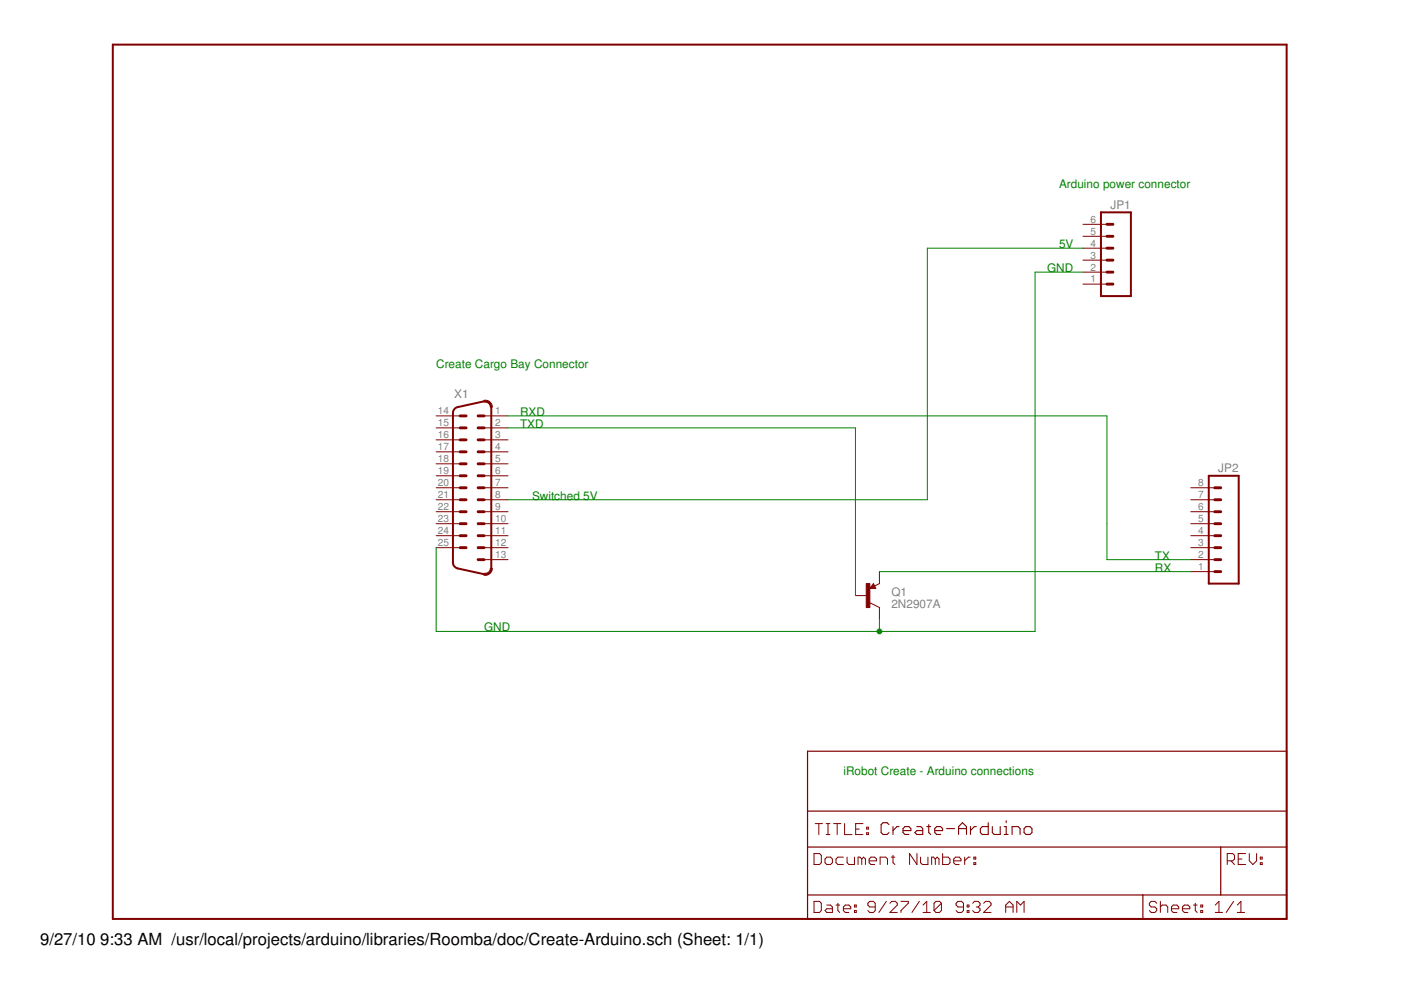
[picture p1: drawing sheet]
<svg xmlns="http://www.w3.org/2000/svg" width="297mm" height="210mm" viewBox="0 0 297 210" stroke-linecap="round" stroke-linejoin="round" font-family="sans-serif">
<g fill="#800000" stroke="#800000" stroke-width=".42">
<path d="M23.9 9.5h248.9z"/>
<path d="M272.8 9.5v185.3z"/>
<path d="M23.9 9.5v185.3z"/>
<path d="M23.9 194.8h248.9z"/>
<path d="M256.3 123.7h6.3z"/>
<path d="M262.6 100.9v22.8z"/>
<path d="M256.3 100.9v22.8z"/>
<path d="M256.3 100.9h6.3z"/>
<path d="M97 120.5l5.6 1.2z"/>
<path d="M96 87.5v31.8z"/>
<path d="M104.2 86.3v34.2z"/>
<path d="M97 86.3l5.6-1.2z"/>
<path d="M233.4 62.8h6.4z"/>
<path d="M239.8 45v17.8z"/>
<path d="M233.4 45v17.8z"/>
<path d="M233.4 45h6.4z"/>
</g>
<g fill="#800000" stroke="#800000" stroke-width=".25">
<path d="M171.2 194.8h71.1z"/>
<path d="M258.8 179.6h14z"/>
<path d="M171.2 189.8v5z"/>
<path d="M171.2 189.8h71.1z"/>
<path d="M171.2 179.6v10.2z"/>
<path d="M272.8 179.6v10.2z"/>
<path d="M242.3 189.8v5z"/>
<path d="M242.3 189.8h16.5z"/>
<path d="M242.3 194.8h30.5z"/>
<path d="M258.8 179.6v10.2z"/>
<path d="M171.2 179.6h87.6z"/>
<path d="M258.8 189.8h14z"/>
<path d="M272.8 189.8v5z"/>
<path d="M171.2 172v7.6z"/>
<path d="M171.2 159.3h101.6z"/>
<path d="M272.8 159.3v12.7z"/>
<path d="M171.2 172h101.6z"/>
<path d="M171.2 159.3v12.7z"/>
<path d="M272.8 172v7.6z"/>
</g>
<g fill="#800000" stroke="#800000" stroke-width=".21">
<path d="M172.6 191.1v2.4z"/>
<path d="M172.6 193.5h1.2z"/>
<path d="M174.1 193.1l-.3 .4z"/>
<path d="M174.1 191.5v1.6z"/>
<path d="M173.8 191.1l.3 .4z"/>
<path d="M172.6 191.1h1.2z"/>
<path d="M175.3 191.9h.8z"/>
<path d="M176.1 191.9l.4 .4z"/>
<path d="M176.5 192.3v1.2z"/>
<path d="M175.3 193.5h1.2z"/>
<path d="M174.9 193.1l.4 .4z"/>
<path d="M174.9 193.1l.4-.4z"/>
<path d="M175.3 192.7h1.2z"/>
<path d="M177.6 191.5v1.6z"/>
<path d="M177.6 193.1l.4 .4z"/>
<path d="M177.2 191.9h.8z"/>
<path d="M179.2 193.5h.8z"/>
<path d="M178.8 193.1l.4 .4z"/>
<path d="M178.8 192.3v.8z"/>
<path d="M178.8 192.3l.4-.4z"/>
<path d="M179.2 191.9h.8z"/>
<path d="M180 191.9l.4 .4z"/>
<path d="M180.4 192.3v.4z"/>
<path d="M178.8 192.7h1.6z"/>
<path d="M181.2 191.9h.3z"/>
<path d="M181.5 191.9v.4z"/>
<path d="M181.2 192.3h.3z"/>
<path d="M181.2 191.9v.4z"/>
<path d="M181.2 193.1h.3z"/>
<path d="M181.5 193.1v.4z"/>
<path d="M181.2 193.5h.3z"/>
<path d="M181.2 193.1v.4z"/>
<path d="M184 193.1l.4 .4z"/>
<path d="M184.4 193.5h.8z"/>
<path d="M185.6 193.1l-.4 .4z"/>
<path d="M185.6 191.5v1.6z"/>
<path d="M185.2 191.1l.4 .4z"/>
<path d="M184.4 191.1h.8z"/>
<path d="M184.4 191.1l-.4 .4z"/>
<path d="M184 191.5v.4z"/>
<path d="M184 191.9l.4 .4z"/>
<path d="M184.4 192.3h1.2z"/>
<path d="M187.9 191.1l-1.6 2.4z"/>
<path d="M188.7 193.5h1.5z"/>
<path d="M188.7 193.5l1.5-1.6z"/>
<path d="M190.2 191.5v.4z"/>
<path d="M189.9 191.1l.3 .4z"/>
<path d="M189.1 191.1h.8z"/>
<path d="M189.1 191.1l-.4 .4z"/>
<path d="M191 191.1h1.6z"/>
<path d="M192.6 191.1v.4z"/>
<path d="M192.6 191.5l-1.6 1.6z"/>
<path d="M191 193.1v.4z"/>
<path d="M194.9 191.1l-1.5 2.4z"/>
<path d="M195.7 191.9l.8-.8z"/>
<path d="M196.5 191.1v2.4z"/>
<path d="M195.7 193.5h1.5z"/>
<path d="M198 191.5v1.6z"/>
<path d="M198.4 191.1l-.4 .4z"/>
<path d="M198.4 191.1h.8z"/>
<path d="M199.2 191.1l.4 .4z"/>
<path d="M199.6 191.5v1.6z"/>
<path d="M199.6 193.1l-.4 .4z"/>
<path d="M198.4 193.5h.8z"/>
<path d="M198 193.1l.4 .4z"/>
<path d="M198 193.1l1.6-1.6z"/>
<path d="M202.7 193.1l.4 .4z"/>
<path d="M203.1 193.5h.8z"/>
<path d="M203.9 193.5l.4-.4z"/>
<path d="M204.3 191.5v1.6z"/>
<path d="M203.9 191.1l.4 .4z"/>
<path d="M203.1 191.1h.8z"/>
<path d="M203.1 191.1l-.4 .4z"/>
<path d="M202.7 191.5v.4z"/>
<path d="M202.7 191.9l.4 .4z"/>
<path d="M203.1 192.3h1.2z"/>
<path d="M205.1 191.9h.3z"/>
<path d="M205.4 191.9v.4z"/>
<path d="M205.1 192.3h.3z"/>
<path d="M205.1 191.9v.4z"/>
<path d="M205.1 193.1h.3z"/>
<path d="M205.4 193.1v.4z"/>
<path d="M205.1 193.5h.3z"/>
<path d="M205.1 193.1v.4z"/>
<path d="M206.6 191.1l-.4 .4z"/>
<path d="M206.6 191.1h.8z"/>
<path d="M207.4 191.1l.4 .4z"/>
<path d="M207.8 191.5v.4z"/>
<path d="M207.8 191.9l-.4 .4z"/>
<path d="M207 192.3h.4z"/>
<path d="M207.4 192.3l.4 .4z"/>
<path d="M207.8 192.7v.4z"/>
<path d="M207.8 193.1l-.4 .4z"/>
<path d="M206.6 193.5h.8z"/>
<path d="M206.2 193.1l.4 .4z"/>
<path d="M208.6 193.5h1.5z"/>
<path d="M208.6 193.5l1.5-1.6z"/>
<path d="M210.1 191.5v.4z"/>
<path d="M209.7 191.1l.4 .4z"/>
<path d="M209 191.1h.7z"/>
<path d="M209 191.1l-.4 .4z"/>
<path d="M213.2 191.9v1.6z"/>
<path d="M213.2 191.9l.8-.8z"/>
<path d="M214 191.1l.8 .8z"/>
<path d="M214.8 191.9v1.6z"/>
<path d="M213.2 192.3h1.6z"/>
<path d="M215.6 191.1v2.4z"/>
<path d="M215.6 191.1l.8 .8z"/>
<path d="M217.1 191.1l-.7 .8z"/>
<path d="M217.1 191.1v2.4z"/>
<path d="M244.9 191.1l.4 .4z"/>
<path d="M244.1 191.1h.8z"/>
<path d="M244.1 191.1l-.4 .4z"/>
<path d="M243.7 191.5v.4z"/>
<path d="M243.7 191.9l.4 .4z"/>
<path d="M244.1 192.3h.8z"/>
<path d="M244.9 192.3l.4 .4z"/>
<path d="M245.3 192.7v.4z"/>
<path d="M245.3 193.1l-.4 .4z"/>
<path d="M244.1 193.5h.8z"/>
<path d="M243.7 193.1l.4 .4z"/>
<path d="M246 191.1v2.4z"/>
<path d="M246 192.3l.4-.4z"/>
<path d="M246.4 191.9h.8z"/>
<path d="M247.2 191.9l.4 .4z"/>
<path d="M247.6 192.3v1.2z"/>
<path d="M248.7 193.5h.8z"/>
<path d="M248.4 193.1l.3 .4z"/>
<path d="M248.4 192.3v.8z"/>
<path d="M248.7 191.9l-.3 .4z"/>
<path d="M248.7 191.9h.8z"/>
<path d="M249.5 191.9l.4 .4z"/>
<path d="M249.9 192.3v.4z"/>
<path d="M248.4 192.7h1.5z"/>
<path d="M251.1 193.5h.8z"/>
<path d="M250.7 193.1l.4 .4z"/>
<path d="M250.7 192.3v.8z"/>
<path d="M251.1 191.9l-.4 .4z"/>
<path d="M251.1 191.9h.8z"/>
<path d="M251.9 191.9l.4 .4z"/>
<path d="M252.3 192.3v.4z"/>
<path d="M250.7 192.7h1.6z"/>
<path d="M253.4 191.5v1.6z"/>
<path d="M253.4 193.1l.4 .4z"/>
<path d="M253 191.9h.8z"/>
<path d="M254.6 191.9h.4z"/>
<path d="M255 191.9v.4z"/>
<path d="M254.6 192.3h.4z"/>
<path d="M254.6 191.9v.4z"/>
<path d="M254.6 193.1h.4z"/>
<path d="M255 193.1v.4z"/>
<path d="M254.6 193.5h.4z"/>
<path d="M254.6 193.1v.4z"/>
<path d="M257.7 191.9l.7-.8z"/>
<path d="M258.4 191.1v2.4z"/>
<path d="M257.7 193.5h1.5z"/>
<path d="M261.6 191.1l-1.6 2.4z"/>
<path d="M263.1 191.1l-.8 .8z"/>
<path d="M263.1 191.1v2.4z"/>
<path d="M262.3 193.5h1.6z"/>
<path d="M260.2 181v2.3z"/>
<path d="M260.2 181h1.2z"/>
<path d="M261.4 181l.3 .4z"/>
<path d="M261.7 181.4v.7z"/>
<path d="M261.7 182.1l-.3 .4z"/>
<path d="M260.2 182.5h1.2z"/>
<path d="M261 182.5l.7 .8z"/>
<path d="M262.5 181h1.6z"/>
<path d="M262.5 181v2.3z"/>
<path d="M262.5 183.3h1.6z"/>
<path d="M262.5 182.1h.8z"/>
<path d="M264.9 181v1.5z"/>
<path d="M264.9 182.5l.7 .8z"/>
<path d="M266.4 182.5l-.8 .8z"/>
<path d="M266.4 181v1.5z"/>
<path d="M267.2 181.7h.4z"/>
<path d="M267.6 181.7v.4z"/>
<path d="M267.2 182.1h.4z"/>
<path d="M267.2 181.7v.4z"/>
<path d="M267.2 182.9h.4z"/>
<path d="M267.6 182.9v.4z"/>
<path d="M267.2 183.3h.4z"/>
<path d="M267.2 182.9v.4z"/>
<path d="M173.6 174.6v2.4z"/>
<path d="M172.8 174.6h1.6z"/>
<path d="M175.2 177h.8z"/>
<path d="M175.6 174.6v2.4z"/>
<path d="M175.2 174.6h.8z"/>
<path d="M177.5 174.6v2.4z"/>
<path d="M176.7 174.6h1.6z"/>
<path d="M179.1 174.6v2.4z"/>
<path d="M179.1 177h1.5z"/>
<path d="M181.4 174.6h1.6z"/>
<path d="M181.4 174.6v2.4z"/>
<path d="M181.4 177h1.6z"/>
<path d="M181.4 175.8h.8z"/>
<path d="M183.7 175.4h.4z"/>
<path d="M184.1 175.4v.4z"/>
<path d="M183.7 175.8h.4z"/>
<path d="M183.7 175.4v.4z"/>
<path d="M183.7 176.6h.4z"/>
<path d="M184.1 176.6v.4z"/>
<path d="M183.7 177h.4z"/>
<path d="M183.7 176.6v.4z"/>
<path d="M172.6 181v2.3z"/>
<path d="M172.6 183.3h1.2z"/>
<path d="M173.8 183.3l.3-.4z"/>
<path d="M174.1 181.4v1.5z"/>
<path d="M173.8 181l.3 .4z"/>
<path d="M172.6 181h1.2z"/>
<path d="M175.3 183.3h.8z"/>
<path d="M176.1 183.3l.4-.4z"/>
<path d="M176.5 182.1v.8z"/>
<path d="M176.1 181.7l.4 .4z"/>
<path d="M175.3 181.7h.8z"/>
<path d="M175.3 181.7l-.4 .4z"/>
<path d="M174.9 182.1v.8z"/>
<path d="M174.9 182.9l.4 .4z"/>
<path d="M177.6 181.7h1.2z"/>
<path d="M177.6 181.7l-.4 .4z"/>
<path d="M177.2 182.1v.8z"/>
<path d="M177.2 182.9l.4 .4z"/>
<path d="M177.6 183.3h1.2z"/>
<path d="M179.6 181.7v1.2z"/>
<path d="M179.6 182.9l.4 .4z"/>
<path d="M180 183.3h1.2z"/>
<path d="M181.2 181.7v1.6z"/>
<path d="M181.9 181.7v1.6z"/>
<path d="M181.9 181.7h.4z"/>
<path d="M182.3 181.7l.4 .4z"/>
<path d="M182.7 182.1v1.2z"/>
<path d="M182.7 182.1l.4-.4z"/>
<path d="M183.1 181.7l.4 .4z"/>
<path d="M183.5 182.1v1.2z"/>
<path d="M184.7 183.3h.7z"/>
<path d="M184.3 182.9l.4 .4z"/>
<path d="M184.3 182.1v.8z"/>
<path d="M184.7 181.7l-.4 .4z"/>
<path d="M184.7 181.7h.7z"/>
<path d="M185.4 181.7l.4 .4z"/>
<path d="M185.8 182.1v.4z"/>
<path d="M184.3 182.5h1.5z"/>
<path d="M186.6 181.7v1.6z"/>
<path d="M186.6 181.7h1.2z"/>
<path d="M187.8 181.7l.4 .4z"/>
<path d="M188.2 182.1v1.2z"/>
<path d="M189.3 181.4v1.5z"/>
<path d="M189.3 182.9l.4 .4z"/>
<path d="M189 181.7h.7z"/>
<path d="M192.8 181v2.3z"/>
<path d="M192.8 181l1.6 2.3z"/>
<path d="M194.4 181v2.3z"/>
<path d="M195.2 181.7v1.2z"/>
<path d="M195.2 182.9l.4 .4z"/>
<path d="M195.6 183.3h1.1z"/>
<path d="M196.7 181.7v1.6z"/>
<path d="M197.5 181.7v1.6z"/>
<path d="M197.5 181.7h.4z"/>
<path d="M197.9 181.7l.4 .4z"/>
<path d="M198.3 182.1v1.2z"/>
<path d="M198.7 181.7l-.4 .4z"/>
<path d="M198.7 181.7l.4 .4z"/>
<path d="M199.1 182.1v1.2z"/>
<path d="M199.9 181v2.3z"/>
<path d="M199.9 183.3h1.1z"/>
<path d="M201 183.3l.4-.4z"/>
<path d="M201.4 182.1v.8z"/>
<path d="M201 181.7l.4 .4z"/>
<path d="M199.9 181.7h1.1z"/>
<path d="M202.6 183.3h.8z"/>
<path d="M202.2 182.9l.4 .4z"/>
<path d="M202.2 182.1v.8z"/>
<path d="M202.6 181.7l-.4 .4z"/>
<path d="M202.6 181.7h.8z"/>
<path d="M203.4 181.7l.3 .4z"/>
<path d="M203.7 182.1v.4z"/>
<path d="M202.2 182.5h1.5z"/>
<path d="M204.5 181.7v1.6z"/>
<path d="M204.5 182.5l.8-.8z"/>
<path d="M205.3 181.7h.4z"/>
<path d="M206.5 181.7h.4z"/>
<path d="M206.9 181.7v.4z"/>
<path d="M206.5 182.1h.4z"/>
<path d="M206.5 181.7v.4z"/>
<path d="M206.5 182.9h.4z"/>
<path d="M206.9 182.9v.4z"/>
<path d="M206.5 183.3h.4z"/>
<path d="M206.5 182.9v.4z"/>
<path d="M252.5 121.2h5.1z"/>
<path d="M252.5 118.7h5.1z"/>
<path d="M252.5 116.1h5.1z"/>
<path d="M252.5 113.6h5.1z"/>
<path d="M252.5 111h5.1z"/>
<path d="M252.5 108.5h5.1z"/>
<path d="M252.5 106h5.1z"/>
<path d="M252.5 103.4h5.1z"/>
<path d="M181.4 126.3h2.5z"/>
<path d="M186.5 128.8v2.5z"/>
<path d="M186.5 121.2v2.5z"/>
<path d="M184.4 124.8l2.1-1.1z"/>
<path d="M184.4 127.8l2.1 1z"/>
<path d="M185.2 123.7l.5 1.1z"/>
<path d="M184.4 124.8h1.3z"/>
<path d="M185.2 123.7l-.8 1.1z"/>
<path d="M185.1 123.9l.4 .7z"/>
<path d="M185.1 124.1l.2 .5z"/>
<path d="M184.9 124.2l.2 .4z"/>
<path d="M184.8 124.4l.2 .2z"/>
<path d="M184.7 124.5l.1 .1z"/>
<path d="M102.6 88.2h5.1z"/>
<path d="M92.5 88.2h5.1z"/>
<path d="M102.6 90.7h5.1z"/>
<path d="M92.5 90.7h5.1z"/>
<path d="M102.6 93.3h5.1z"/>
<path d="M92.5 93.3h5.1z"/>
<path d="M102.6 95.8h5.1z"/>
<path d="M92.5 95.8h5.1z"/>
<path d="M102.6 98.3h5.1z"/>
<path d="M92.5 98.3h5.1z"/>
<path d="M102.6 100.9h5.1z"/>
<path d="M92.5 100.9h5.1z"/>
<path d="M102.6 103.4h5.1z"/>
<path d="M92.5 103.4h5.1z"/>
<path d="M102.6 106h5.1z"/>
<path d="M92.5 106h5.1z"/>
<path d="M102.6 108.5h5.1z"/>
<path d="M92.5 108.5h5.1z"/>
<path d="M102.6 111h5.1z"/>
<path d="M92.5 111h5.1z"/>
<path d="M102.6 113.6h5.1z"/>
<path d="M92.5 113.6h5.1z"/>
<path d="M102.6 116.1h5.1z"/>
<path d="M92.5 116.1h5.1z"/>
<path d="M102.6 118.7h5.1z"/>
<path d="M229.6 60.2h5.1z"/>
<path d="M229.6 57.7h5.1z"/>
<path d="M229.6 55.2h5.1z"/>
<path d="M229.6 52.6h5.1z"/>
<path d="M229.6 50.1h5.1z"/>
<path d="M229.6 47.6h5.1z"/>
<path d="M102.7 121.5l.8-.1 .3-.4 .2-.5h.4a1.47 1.47 0 0 1-1.8 1.4z" fill-rule="evenodd"/>
<path d="M102.6 84.9a1.43 1.43 0 0 1 1.8 1.4h-.4l-.3-.7-.5-.3h-.5z" fill-rule="evenodd"/>
</g>
<g fill="#800000" stroke="#800000" stroke-width=".23">
<path d="M188.1 174.4l.4 .4z"/>
<path d="M187.2 174.4h.9z"/>
<path d="M186.8 174.8l.4-.4z"/>
<path d="M186.8 174.8v1.7z"/>
<path d="M186.8 176.5l.4 .4z"/>
<path d="M187.2 176.9h.9z"/>
<path d="M188.1 176.9l.4-.4z"/>
<path d="M189.3 175.3v1.6z"/>
<path d="M189.3 176.1l.9-.8z"/>
<path d="M190.2 175.3h.4z"/>
<path d="M191.9 176.9h.8z"/>
<path d="M191.4 176.5l.5 .4z"/>
<path d="M191.4 175.7v.8z"/>
<path d="M191.4 175.7l.5-.4z"/>
<path d="M191.9 175.3h.8z"/>
<path d="M192.7 175.3l.4 .4z"/>
<path d="M193.1 175.7v.4z"/>
<path d="M191.4 176.1h1.7z"/>
<path d="M194.4 175.3h.8z"/>
<path d="M195.2 175.3l.4 .4z"/>
<path d="M195.6 175.7v1.2z"/>
<path d="M194.4 176.9h1.2z"/>
<path d="M194 176.5l.4 .4z"/>
<path d="M194 176.5l.4-.4z"/>
<path d="M194.4 176.1h1.2z"/>
<path d="M196.9 174.8v1.7z"/>
<path d="M196.9 176.5l.4 .4z"/>
<path d="M196.5 175.3h.8z"/>
<path d="M198.6 176.9h.8z"/>
<path d="M198.2 176.5l.4 .4z"/>
<path d="M198.2 175.7v.8z"/>
<path d="M198.2 175.7l.4-.4z"/>
<path d="M198.6 175.3h.8z"/>
<path d="M199.4 175.3l.5 .4z"/>
<path d="M199.9 175.7v.4z"/>
<path d="M198.2 176.1h1.7z"/>
<path d="M200.7 175.7h1.7z"/>
<path d="M203.2 175.3v1.6z"/>
<path d="M203.2 175.3l.9-.9z"/>
<path d="M204.1 174.4l.8 .9z"/>
<path d="M204.9 175.3v1.6z"/>
<path d="M203.2 175.7h1.7z"/>
<path d="M205.8 175.3v1.6z"/>
<path d="M206.6 175.3l-.8 .8z"/>
<path d="M206.6 175.3h.4z"/>
<path d="M209.5 174.4v2.5z"/>
<path d="M208.3 176.9h1.2z"/>
<path d="M207.9 176.5l.4 .4z"/>
<path d="M207.9 175.7v.8z"/>
<path d="M207.9 175.7l.4-.4z"/>
<path d="M208.3 175.3h1.2z"/>
<path d="M210.4 175.3v1.2z"/>
<path d="M210.4 176.5l.4 .4z"/>
<path d="M210.8 176.9h1.3z"/>
<path d="M212.1 175.3v1.6z"/>
<path d="M212.9 175.3h.4z"/>
<path d="M213.3 175.3v1.6z"/>
<path d="M212.9 176.9h.8z"/>
<path d="M213.3 174v.4z"/>
<path d="M214.6 175.3v1.6z"/>
<path d="M214.6 175.3h1.3z"/>
<path d="M215.9 175.3l.4 .4z"/>
<path d="M216.3 175.7v1.2z"/>
<path d="M217.5 176.9h.9z"/>
<path d="M218.4 176.9l.4-.4z"/>
<path d="M218.8 175.7v.8z"/>
<path d="M218.4 175.3l.4 .4z"/>
<path d="M217.5 175.3h.9z"/>
<path d="M217.5 175.3l-.4 .4z"/>
<path d="M217.1 175.7v.8z"/>
<path d="M217.1 176.5l.4 .4z"/>
</g>
<g fill="#800000" stroke="#800000" stroke-width=".61">
<path d="M257.6 116.1h1.2z"/>
<path d="M257.6 118.7h1.2z"/>
<path d="M257.6 121.2h1.2z"/>
<path d="M257.6 111h1.2z"/>
<path d="M257.6 113.6h1.2z"/>
<path d="M257.6 108.5h1.2z"/>
<path d="M257.6 106h1.2z"/>
<path d="M257.6 103.4h1.2z"/>
<path d="M101.4 88.2h1.2z"/>
<path d="M97.6 88.2h1.2z"/>
<path d="M101.4 93.3h1.2z"/>
<path d="M97.6 90.7h1.2z"/>
<path d="M101.4 98.3h1.2z"/>
<path d="M97.6 93.3h1.2z"/>
<path d="M101.4 103.4h1.2z"/>
<path d="M97.6 95.8h1.2z"/>
<path d="M101.4 108.5h1.2z"/>
<path d="M97.6 98.3h1.2z"/>
<path d="M101.4 113.6h1.2z"/>
<path d="M97.6 100.9h1.2z"/>
<path d="M101.4 118.7h1.2z"/>
<path d="M97.6 103.4h1.2z"/>
<path d="M101.4 90.7h1.2z"/>
<path d="M97.6 106h1.2z"/>
<path d="M101.4 95.8h1.2z"/>
<path d="M97.6 108.5h1.2z"/>
<path d="M101.4 100.9h1.2z"/>
<path d="M97.6 111h1.2z"/>
<path d="M101.4 106h1.2z"/>
<path d="M97.6 113.6h1.2z"/>
<path d="M101.4 111h1.2z"/>
<path d="M97.6 116.1h1.2z"/>
<path d="M101.4 116.1h1.2z"/>
<path d="M234.7 55.2h1.3z"/>
<path d="M234.7 57.7h1.3z"/>
<path d="M234.7 60.2h1.3z"/>
<path d="M234.7 50.1h1.3z"/>
<path d="M234.7 52.6h1.3z"/>
<path d="M234.7 47.6h1.3z"/>
</g>
<path d="M183.7 123.7h.7v5.1h-.7z" fill="#800000" stroke="#800000" stroke-width=".21"/>
<path d="M97 86.3l-.7 .5-.3 .7M96 119.3l.3 .8 .7 .4" fill="none" stroke="#800000" stroke-width=".42"/>
<g fill="#008000" stroke="#008000" stroke-width=".21">
<path d="M107.7 88.2h127z"/>
<path d="M234.7 88.2v22.8z"/>
<path d="M234.7 111v7.7z"/>
<path d="M234.7 118.7h17.8z"/>
<path d="M107.7 90.7h73.7z"/>
<path d="M181.4 90.7v35.6z"/>
<path d="M186.5 121.2h66z"/>
<path d="M92.5 116.1v17.8z"/>
<path d="M92.5 133.9h94z"/>
<path d="M186.5 133.9h33z"/>
<path d="M186.5 131.3v2.6z"/>
<path d="M219.5 57.7v76.2z"/>
<path d="M219.5 57.7h10.1z"/>
<path d="M196.6 52.6h33z"/>
<path d="M107.7 106h88.9z"/>
<path d="M196.6 52.6v53.4z"/>
<circle cx="186.5" cy="133.9" r=".51"/>
</g>
<g font-size="3.5">
<text x="8.5" y="200.4">9/27/10</text>
<text x="21.3" y="200.4">9:33 AM /usr/local/projects/arduino/libraries/Roomba/doc/Create-Arduino.sch (Sheet: 1/1)</text>
</g>
<g font-size="2.5" fill="#008000">
<text x="224.5" y="39.9">Arduino power connector</text>
<text x="224.5" y="52.6">5V</text>
<text x="222" y="57.7">GND</text>
<text x="92.5" y="78">Create Cargo Bay Connector</text>
<text x="110.3" y="88.2">RXD</text>
<text x="110.3" y="90.7">TXD</text>
<text x="112.8" y="106">Switched 5V</text>
<text x="244.9" y="118.7">TX</text>
<text x="244.9" y="121.2">RX</text>
<text x="102.6" y="133.9">GND</text>
<text x="178.8" y="164.4">iRobot Create - Arduino connections</text>
</g>
<g font-size="2.5" fill="#808080">
<text x="235.5" y="44.3">JP1</text>
<text x="96.3" y="84.4">X1</text>
<text x="258.3" y="100.1">JP2</text>
<text x="189" y="128.8">2N2907A</text>
<text x="189" y="126.3">Q1</text>
</g>
<g font-size="2.1" fill="#808080">
<text x="231.2" y="47.2">6</text>
<text x="231.2" y="52.3">4</text>
<text x="231.2" y="49.7">5</text>
<text x="231.2" y="59.9">1</text>
<text x="231.2" y="57.4">2</text>
<text x="231.2" y="54.8">3</text>
<text x="92.9" y="87.8">14</text>
<text x="105" y="87.8">1</text>
<text x="92.9" y="90.4">15</text>
<text x="92.9" y="92.9">16</text>
<text x="92.9" y="95.4">17</text>
<text x="105" y="90.4">2</text>
<text x="105" y="92.9">3</text>
<text x="105" y="95.4">4</text>
<text x="92.9" y="98">18</text>
<text x="92.9" y="100.5">19</text>
<text x="105" y="98">5</text>
<text x="105" y="100.5">6</text>
<text x="92.9" y="103.1">20</text>
<text x="92.9" y="105.6">21</text>
<text x="105" y="103.1">7</text>
<text x="105" y="105.6">8</text>
<text x="254" y="105.6">7</text>
<text x="254" y="103.1">8</text>
<text x="92.9" y="108.1">22</text>
<text x="92.9" y="110.7">23</text>
<text x="92.9" y="113.2">24</text>
<text x="105" y="108.1">9</text>
<text x="105" y="110.7">10</text>
<text x="105" y="113.2">11</text>
<text x="254" y="113.2">4</text>
<text x="254" y="110.7">5</text>
<text x="254" y="108.1">6</text>
<text x="92.9" y="115.8">25</text>
<text x="105" y="115.8">12</text>
<text x="105" y="118.3">13</text>
<text x="254" y="118.3">2</text>
<text x="254" y="115.8">3</text>
<text x="254" y="120.8">1</text>
</g>
</svg>
